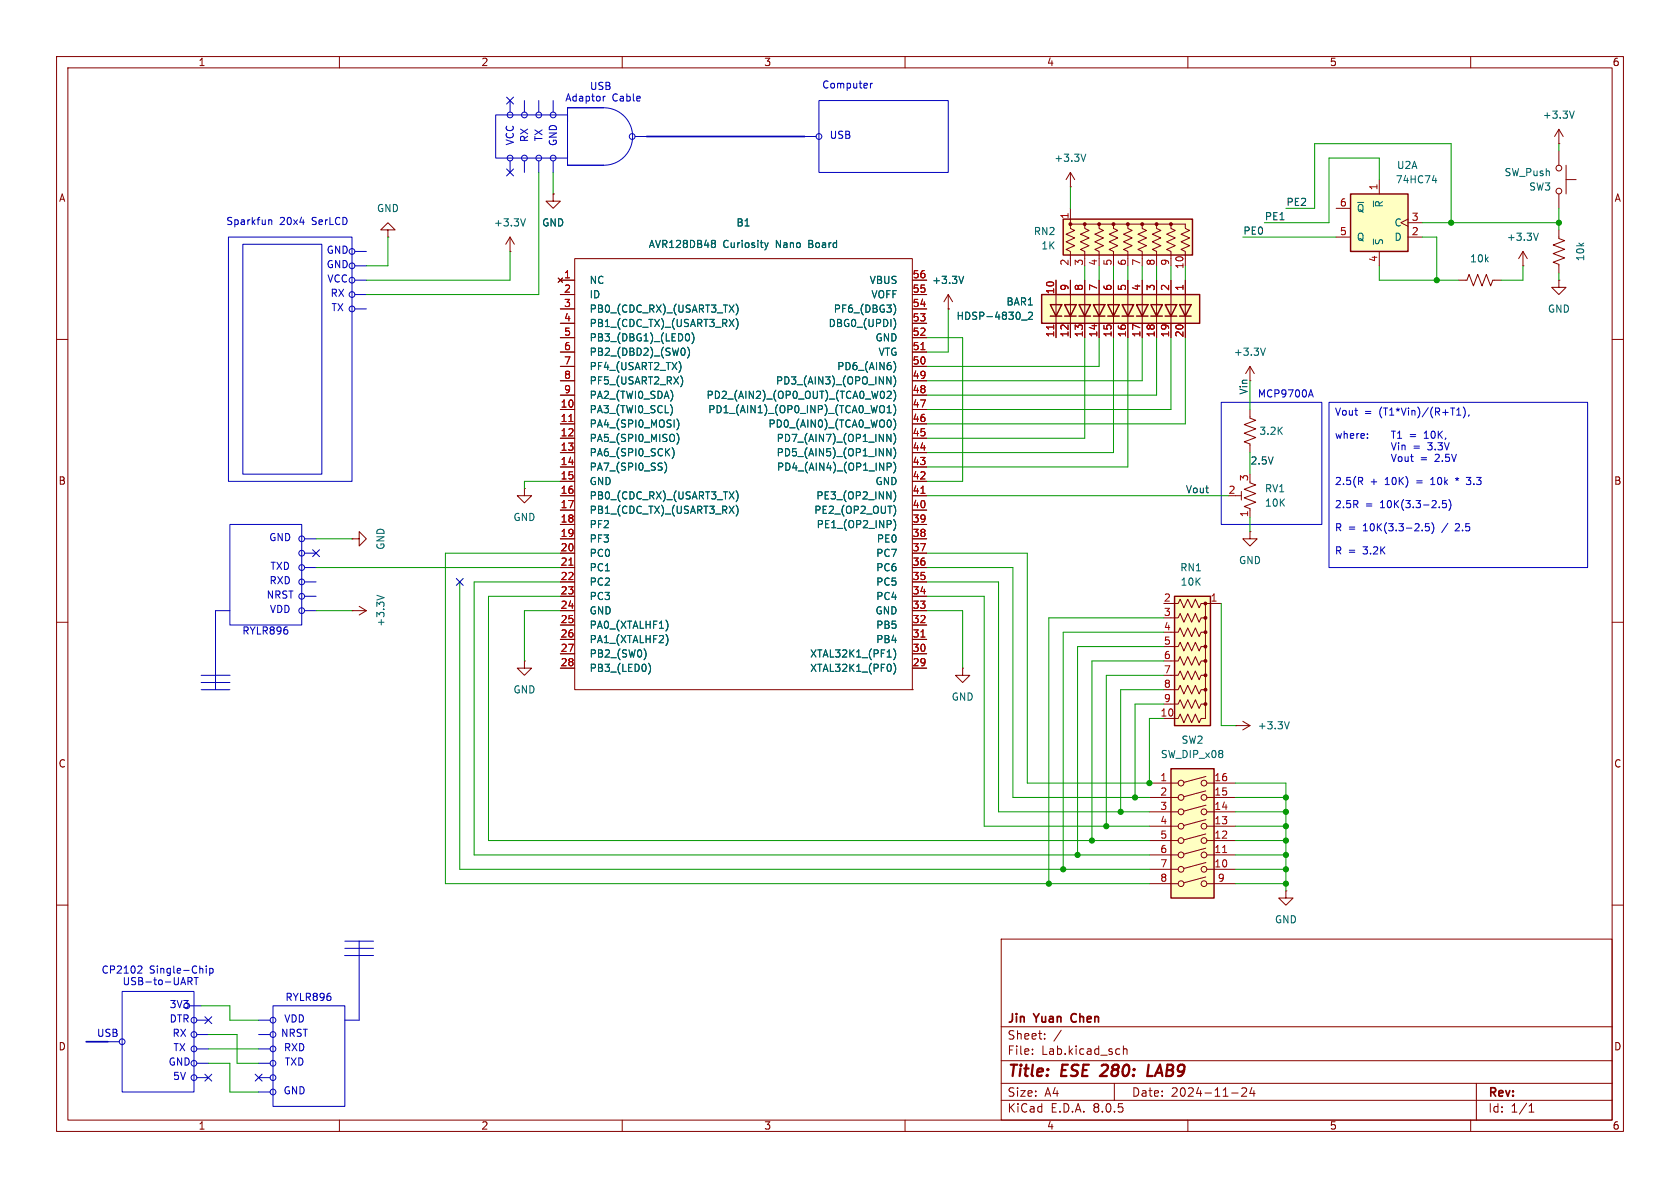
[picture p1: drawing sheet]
<svg xmlns="http://www.w3.org/2000/svg" width="297mm" height="210mm" viewBox="0 0 297 210" stroke-linecap="round" stroke-linejoin="round" font-family="sans-serif">
<g fill="none" stroke="#840000" stroke-width=".18">
<path d="M10 10h277v190h-277zM12 12h273v186h-273zM60 10v2M110 10v2M160 10v2M210 10v2M260 10v2M189.2 33h.1M189.2 30.5l-.7 1.3M189.2 30.5v2.5M189.2 30.5l.8 1.3M10 60h2"/>
<path d="M269.2 47h.1M269.2 44.5l-.7 1.2M269.2 44.5v2.5M269.2 44.5l.8 1.2M285 60h2M10 110h2M285 110h2M10 160h2M285 160h2M177 166h108v32h-108zM60 198v2M110 198v2"/>
<path d="M160 198v2M177 194.5h108M177 191.5h108M177 187.5h108M177 181.5h108M182.5 186.3v.1M182.5 185.5v.1M184.7 183.6v.1M184.7 182.8v.1M187.6 182.1l-1.3 2M197 191.5v3M198.6 184.9v1.5"/>
<path d="M198.6 185.5l.2-.1 .4 .1v.9M210 198v2M217.7 193.2h1.2M219.5 192.4l.6-.1 .2 .1 .1 .3-.9 1.1h.9M221.3 192.2l-.3 1.1h.9M221.7 192.8v1M260 198v2M261 191.5v6.5M270.3 196.6h.9M270.3 195.5l.4-.4v1.5"/>
</g>
<path d="M195.7 189.1l-1.3 1.1h1.3M203.1 188.2l-.3 2h1" fill="none" stroke="#840000" stroke-width=".4"/>
<path d="M189.5 179.4l-.2 .4 .2 .7" fill="none" stroke="#840000" stroke-width=".3"/>
<path d="M192 27.2l-.5 1.3M272 41.2l-.5 1.3" fill="none" stroke="#006464" stroke-width=".18"/>
<path d="M188 38.7h22.8v6.4h-22.8z" fill="#ffffc2"/>
<path d="M188 38.7h22.8v6.4h-22.8z" fill="none" stroke="#840000" stroke-width=".25"/>
<g fill="#840000" stroke="#840000" stroke-width=".18">
<circle cx="189.2" cy="39.6" r=".25"/>
<circle cx="191.8" cy="39.6" r=".25"/>
<circle cx="194.3" cy="39.6" r=".25"/>
<circle cx="196.8" cy="39.6" r=".25"/>
<circle cx="199.4" cy="39.6" r=".25"/>
<circle cx="201.9" cy="39.6" r=".25"/>
<circle cx="204.5" cy="39.6" r=".25"/>
<circle cx="207" cy="39.6" r=".25"/>
</g>
<g fill="none" stroke="#840000" stroke-width=".18">
<path d="M97.8 34.3v1.3h1.3l-1.3 1.2-1.3-1.2h1.3M97.8 34.3h.1M189.2 36.8v2.6M191.8 39.6v.8l.7 .3-1.5 .7 1.5 .7-1.5 .6 1.5 .7-1.5 .7 .8 .4v1.2M194.3 39.6v.8l.8 .3-1.6 .7 1.6 .7-1.6 .6 1.6 .7-1.6 .7 .8 .4v1.2M196.8 39.6v.8l.8 .3-1.5 .7 1.5 .7-1.5 .6 1.5 .7-1.5 .7 .7 .4v1.2M199.4 39.6v.8l.8 .3-1.6 .7 1.6 .7-1.6 .6 1.6 .7-1.6 .7 .8 .4v1.2M201.9 39.6v.8l.8 .3-1.5 .7 1.5 .7-1.5 .6 1.5 .7-1.5 .7 .7 .4v1.2M204.5 39.6v.8l.7 .3-1.5 .7 1.5 .7-1.5 .6 1.5 .7-1.5 .7 .8 .4v1.2M207 39.6v.8l.8 .3-1.6 .7 1.6 .7-1.6 .6 1.6 .7-1.6 .7 .8 .4v1.2M275.6 25.4h.1M275.6 22.9l-.8 1.2"/>
<path d="M275.6 22.9v2.5M275.6 26.7v2.5M275.6 34.3v2.5M275.6 22.9l.8 1.2M276.9 31.8h1.7M276.9 29.2v5.1M68.6 40.6h1.2l-1.2-1.2-1.3 1.2h1.3v1.3M68.6 41.9h.1M90.2 44.5h.1M90.2 41.9l-.8 1.3M90.2 41.9v2.6M90.2 41.9l.7 1.3"/>
<path d="M98.7 49.1l.7 .8M99.1 49.5h2.5M99.1 52.1h2.5M99.1 54.6h2.5M99.1 57.2h2.5M99.1 59.7h2.5M99.4 49.1l-.7 .8M101.6 45.7h59.7v76.2h-59.7zM161.3 49.5h2.5M161.3 52.1h2.5M161.3 54.6h2.5M161.3 57.2h2.5"/>
<path d="M161.3 59.7h2.5M189.2 45.7v-1.2l-.7-.4 1.5-.7-1.5-.7 1.5-.6-1.5-.7 1.5-.7-.8-.3v-.8h20.3v.8l.8 .3-1.5 .7 1.5 .7-1.5 .6 1.5 .7-1.5 .7 .7 .4v1.2M257.8 49.5h1.5l.4-1 .8 2 .7-2 .8 2 .8-2 .7 2 .4-1h1.5M275.6 49.5v1.3h1.3l-1.3 1.3-1.3-1.3h1.3M275.6 49.5h.1M275.6 40.6v1.6l1 .3-2 .8 2 .8-2 .7 2 .8-2 .8 1 .3v1.6M99.1 72.4h2.5M99.1 74.9h2.5M99.1 77.5h2.5M99.1 69.9h2.5M99.1 67.3h2.5M99.1 64.8h2.5"/>
<path d="M99.1 62.2h2.5M161.3 72.4h2.5M161.3 74.9h2.5M161.3 77.5h2.5M161.3 69.9h2.5M161.3 67.3h2.5M161.3 64.8h2.5M161.3 62.2h2.5M221 72.4v1.5l1 .4-2 .8 2 .7-2 .8 2 .7-2 .8 1 .4v1.5M221 64.8l-.8 1.2M221 64.8v2.5M221 64.8l.7 1.2"/>
<path d="M92.7 86.4v1.2h1.3l-1.3 1.3-1.3-1.3h1.3M92.7 86.4h.1M99.1 87.6h2.5M99.1 80h2.5M99.1 82.6h2.5M99.1 85.1h2.5M99.1 90.2h2.5M99.1 92.7h2.5M99.1 95.3h2.5M99.1 97.8h2.5M161.3 87.6h2.5M161.3 80h2.5"/>
<path d="M161.3 82.6h2.5M161.3 85.1h2.5M161.3 90.2h2.5M161.3 92.7h2.5M161.3 95.3h2.5M161.3 97.8h2.5M218.4 87.6h1.1M219.5 86.9v1.5M221 85.3l1 .4-2 .8 2 .7-2 .8 2 .8-2 .7 1 .4v1.5M221 94v1.3h1.2l-1.2 1.2-1.3-1.2h1.3M221 94h.1M99.1 100.3h2.5"/>
<path d="M99.1 102.9h2.5M99.1 105.4h2.5M99.1 108h2.5M99.1 110.5h2.5M99.1 113h2.5M99.1 115.6h2.5M99.1 118.1h2.5M161.3 100.3h2.5M161.3 102.9h2.5M161.3 105.4h2.5M161.3 108h2.5M161.3 110.5h2.5"/>
<path d="M161.3 113h2.5M161.3 115.6h2.5M161.3 118.1h2.5M161.3 121.9h.1M218.4 128.3h.1M218.4 128.3h2.6M219.7 127.5l1.3 .8M221 128.3l-1.3 .7"/>
<circle cx="275.6" cy="33.8" r=".51"/>
<circle cx="275.6" cy="29.7" r=".51"/>
</g>
<g fill="none" stroke="#006464" stroke-width=".18">
<path d="M278.3 19.6l-.4 1.3M92.9 38.7l-.4 1.2M121.5 59a.68 .68 0 0 1 .4 .6 .68 .68 0 0 1-.4 .7M122.4 58.9a1.47 1.47 0 0 1-.1 1.9M126 42.5h.2l.3 .2-.3 .3M126 43h.2M126.2 43l.2 .2 .1 .3-.1 .2-.4 .1M130.1 53.7a1.46 1.46 0 0 1 0 2M130.1 56.3a1.46 1.46 0 0 1 0 1.9M135.2 42.9l.3 .9M135.5 43.8l-.3 .4M135.8 42.9l-.3 .9"/>
<path d="M158 53.7a1.46 1.46 0 0 1 0 2M158 56.3a1.49 1.49 0 0 1 0 1.9M118.8 71.9l.1 .5-.1 .7M118.9 79.2a1.47 1.47 0 0 1-.1 1.9M119.7 74.1a1.46 1.46 0 0 1 0 1.9M119.7 76.6a1.46 1.46 0 0 1 0 1.9M120.2 64.1l.2 .6-.2 .9M120.4 66.5a1.49 1.49 0 0 1 0 1.8M120.8 61.5a.79 .79 0 0 1 0 1.3M121.5 61.4a1.46 1.46 0 0 1 0 1.9M156.8 79.3l.7 1.3v-1.3M156.8 66.6l.7 1.3v-1.3"/>
<path d="M156.8 76.8l.7 1.2v-1.2M156.8 69.3l.5-.1 .3 .3-.8 .9h.8M156.8 73h.8M156.8 72.1l.4-.4v1.3M157.4 74.4l.2 .3-.2 .7M158 63.9a1.46 1.46 0 0 1 0 1.9M158 66.4a1.46 1.46 0 0 1 0 2M158 69a1.46 1.46 0 0 1 0 1.9M158 71.5a1.46 1.46 0 0 1 0 2M158 74.1a1.46 1.46 0 0 1 0 1.9M158 76.6a1.46 1.46 0 0 1 0 1.9M158 79.1a1.46 1.46 0 0 1 0 2"/>
<path d="M223.7 61.5l-.4 1.3M117.5 81.7a1.47 1.47 0 0 1 0 1.9M130.1 86.8a1.46 1.46 0 0 1 0 1.9M130.1 89.3a1.46 1.46 0 0 1 0 1.9M156.8 81.9h.5l.3 .2-.2 .4h-.6M158 81.7a1.46 1.46 0 0 1 0 1.9M158 86.8a1.46 1.46 0 0 1 0 1.9M158 89.4a1.49 1.49 0 0 1 0 1.8M158 91.9a1.47 1.47 0 0 1 0 1.9M113.9 114.8a1.49 1.49 0 0 1 0 1.8M114.6 117.2a1.46 1.46 0 0 1 0 2M117.9 109.9l.2 .6-.2 .8"/>
<path d="M117.9 112.4l.2 .6-.2 .9M158 117.2a1.46 1.46 0 0 1 0 2M158 114.7a1.46 1.46 0 0 1 0 1.9M227.9 127.6l-.4 1.2"/>
</g>
<path d="M100.6 74.5h.7M162.8 61.8h.7M100.6 99.9h.7M162.8 87.2h.7M162.8 112.6h.7" fill="none" stroke="#a90000" stroke-width=".18"/>
<path d="M207.6 105.4h6.4v22.9h-6.4z" fill="#ffffc2"/>
<path d="M207.6 105.4h6.4v22.9h-6.4z" fill="none" stroke="#840000" stroke-width=".25"/>
<g fill="#840000" stroke="#840000" stroke-width=".18">
<circle cx="213.1" cy="106.7" r=".25"/>
<circle cx="213.1" cy="109.2" r=".25"/>
<circle cx="213.1" cy="111.8" r=".25"/>
<circle cx="213.1" cy="114.3" r=".25"/>
<circle cx="213.1" cy="116.8" r=".25"/>
<circle cx="213.1" cy="119.4" r=".25"/>
<circle cx="213.1" cy="121.9" r=".25"/>
<circle cx="213.1" cy="124.5" r=".25"/>
</g>
<g fill="none" stroke="#840000" stroke-width=".18">
<path d="M167.6 54.6h.1M167.6 52.1l-.7 1.2M167.6 52.1v2.5M167.6 52.1l.8 1.2M207 106.7h1.3l.3-.8 .7 1.5 .7-1.5 .7 1.5 .6-1.5 .7 1.5 .3-.7h.8v20.3h-.8l-.3 .8-.7-1.6-.6 1.6-.7-1.6-.7 1.6-.7-1.6-.3 .8h-1.3M207 109.2h1.3l.3-.7 .7 1.5 .7-1.5 .7 1.5 .6-1.5 .7 1.5 .3-.8h.8M207 111.8h1.3l.3-.8 .7 1.5 .7-1.5 .7 1.5 .6-1.5 .7 1.5 .3-.7h.8M207 114.3h1.3l.3-.8 .7 1.6 .7-1.6 .7 1.6 .6-1.6 .7 1.6 .3-.8h.8M207 116.8h1.3l.3-.7 .7 1.5 .7-1.5 .7 1.5 .6-1.5 .7 1.5 .3-.8h.8M207 119.4h1.3l.3-.8 .7 1.5 .7-1.5 .7 1.5 .6-1.5 .7 1.5 .3-.7h.8M213.4 106.7h2.5M207 121.9h1.3l.3-.7 .7 1.5 .7-1.5 .7 1.5 .6-1.5 .7 1.5 .3-.8h.8"/>
<path d="M207 124.5h1.3l.3-.8 .7 1.5 .7-1.5 .7 1.5 .6-1.5 .7 1.5 .3-.7h.8"/>
</g>
<path d="M170.4 48.8l-.5 1.3" fill="none" stroke="#006464" stroke-width=".18"/>
<path d="M207 135.9h7.6v22.9h-7.6z" fill="#ffffc2"/>
<g fill="none" stroke="#840000" stroke-width=".18">
<path d="M62.2 95.3h1.3v-1.3l1.3 1.3-1.3 1.2v-1.2M62.2 95.3h.1M203.2 138.4h5.1M213.2 139.8l-3.9 1M213.2 137.3l-3.9 1M213.4 138.4h5M203.2 153.7h5.1M203.2 151.1h5.1M203.2 148.6h5.1M203.2 146.1h5.1M203.2 143.5h5.1M203.2 141h5.1"/>
<path d="M203.2 156.2h5.1M213.2 155l-3.9 1.1M213.2 152.5l-3.9 1M213.2 149.9l-3.9 1.1M213.2 147.4l-3.9 1.1M213.2 144.9l-3.9 1M213.2 142.3l-3.9 1.1M213.4 153.7h5M213.4 151.1h5M213.4 148.6h5M213.4 146.1h5M213.4 143.5h5"/>
<path d="M213.4 141h5M213.4 156.2h5"/>
<circle cx="208.8" cy="138.4" r=".51"/>
<circle cx="212.9" cy="138.4" r=".51"/>
<circle cx="208.8" cy="156.2" r=".51"/>
<circle cx="208.8" cy="153.7" r=".51"/>
<circle cx="208.8" cy="148.6" r=".51"/>
<circle cx="208.8" cy="143.5" r=".51"/>
<circle cx="208.8" cy="141" r=".51"/>
<circle cx="208.8" cy="151.1" r=".51"/>
<circle cx="208.8" cy="146.1" r=".51"/>
<circle cx="212.9" cy="153.7" r=".51"/>
<circle cx="212.9" cy="143.5" r=".51"/>
<circle cx="212.9" cy="156.2" r=".51"/>
<circle cx="212.9" cy="148.6" r=".51"/>
<circle cx="212.9" cy="146.1" r=".51"/>
<circle cx="212.9" cy="141" r=".51"/>
<circle cx="212.9" cy="151.1" r=".51"/>
</g>
<path d="M207 135.9h7.6v22.9h-7.6z" fill="none" stroke="#840000" stroke-width=".25"/>
<path d="M216.1 150.7h.8" fill="none" stroke="#a90000" stroke-width=".18"/>
<path d="M184.1 52.1h28v5.1h-28z" fill="#ffffc2"/>
<g fill="none" stroke="#840000" stroke-width=".25">
<path d="M184.1 52.1h28v5.1h-28zM185.7 53.8h2l-1 2.1zM185.7 55.9h2M188.2 53.8h2l-1 2.1zM188.2 55.9h2M190.8 53.8h2l-1 2.1zM190.8 55.9h2M193.3 53.8h2l-1 2.1zM193.3 55.9h2M195.8 53.8h2.1l-1.1 2.1zM195.8 55.9h2.1M198.4 53.8h2l-1 2.1z"/>
<path d="M198.4 55.9h2M200.9 53.8h2l-1 2.1zM200.9 55.9h2M203.5 53.8h2l-1 2.1zM203.5 55.9h2M206 53.8h2l-1 2.1zM206 55.9h2M208.5 53.8h2.1l-1.1 2.1zM208.5 55.9h2.1"/>
</g>
<path d="M186.7 49.5v10.2M189.2 49.5v10.2M191.8 49.5v10.2M194.3 49.5v10.2M196.8 49.5v10.2M199.4 49.5v10.2M201.9 49.5v10.2M204.5 49.5v10.2M207 49.5v10.2M209.5 49.5v10.2" fill="none" stroke="#840000" stroke-width=".18"/>
<path d="M186.3 57.5v.7" fill="none" stroke="#a90000" stroke-width=".18"/>
<path d="M180.6 56.6h1M181.8 55.3l.5-.1 .2 .4-.8 .9h.8" fill="none" stroke="#006464" stroke-width=".18"/>
<path d="M238.8 34.3h10.1v10.2h-10.1z" fill="#ffffc2"/>
<path d="M238.8 34.3h10.1v10.2h-10.1z" fill="none" stroke="#840000" stroke-width=".25"/>
<g fill="none" stroke="#840000" stroke-width=".18">
<path d="M97.8 34.3h.1M236.2 36.8h2.6M243.8 31.8v2.5M248.9 38.7l-1.3 .7 1.3 .6M248.9 39.4h2.6M98.7 49.1l.7 .8M99.1 49.5h2.5M99.1 52.1h2.5M99.1 54.6h2.5M99.1 57.2h2.5M99.1 59.7h2.5M99.4 49.1l-.7 .8"/>
<path d="M161.3 49.5h2.5M161.3 52.1h2.5M161.3 54.6h2.5M161.3 57.2h2.5M161.3 59.7h2.5M167.6 54.6h.1M186.7 49.5v2.6M186.7 57.2v2.5M189.2 49.5v2.6M189.2 57.2v2.5M191.8 49.5v2.6M191.8 57.2v2.5"/>
<path d="M194.3 49.5v2.6M194.3 57.2v2.5M196.8 49.5v2.6M196.8 57.2v2.5M199.4 49.5v2.6M199.4 57.2v2.5M201.9 49.5v2.6M201.9 57.2v2.5M204.5 49.5v2.6M204.5 57.2v2.5M207 49.5v2.6M207 57.2v2.5"/>
<path d="M209.5 49.5v2.6M209.5 57.2v2.5M236.2 41.9h2.6M243.8 44.5v2.5M248.9 41.9h2.6M99.1 72.4h2.5M99.1 74.9h2.5M99.1 77.5h2.5M99.1 69.9h2.5M99.1 67.3h2.5M99.1 64.8h2.5M99.1 62.2h2.5"/>
<path d="M161.3 72.4h2.5M161.3 74.9h2.5M161.3 77.5h2.5M161.3 69.9h2.5M161.3 67.3h2.5M161.3 64.8h2.5M161.3 62.2h2.5M99.1 80h2.5M99.1 82.6h2.5M99.1 85.1h2.5M99.1 87.6h2.5M99.1 90.2h2.5"/>
<path d="M99.1 92.7h2.5M99.1 95.3h2.5M99.1 97.8h2.5M161.3 80h2.5M161.3 82.6h2.5M161.3 85.1h2.5M161.3 87.6h2.5M161.3 90.2h2.5M161.3 92.7h2.5M161.3 95.3h2.5M161.3 97.8h2.5M62.2 108h.1"/>
<path d="M62.2 108h2.6M63.5 107.2l1.3 .8M64.8 108l-1.3 .7M92.7 116.8v1.3h1.3l-1.3 1.3-1.3-1.3h1.3M92.7 116.8h.1M99.1 108h2.5M99.1 100.3h2.5M99.1 102.9h2.5M99.1 105.4h2.5M99.1 110.5h2.5M99.1 113h2.5M99.1 115.6h2.5"/>
<path d="M99.1 118.1h2.5M161.3 108h2.5M161.3 100.3h2.5M161.3 102.9h2.5M161.3 105.4h2.5M161.3 110.5h2.5M161.3 113h2.5M161.3 115.6h2.5M161.3 118.1h2.5M170.2 118.1v1.3h1.2l-1.2 1.3-1.3-1.3h1.3M170.2 118.1h.1M227.3 157.5v1.3h1.3l-1.3 1.2-1.2-1.2h1.2"/>
<path d="M227.3 157.5h.1"/>
</g>
<g fill="none" stroke="#006464" stroke-width=".18">
<path d="M242.8 35.5v1M253.2 31.9h.8M253.8 31.5v.8M121.5 59a.68 .68 0 0 1 .4 .6 .68 .68 0 0 1-.4 .7M122.4 58.9a1.47 1.47 0 0 1-.1 1.9M126 42.5h.2l.3 .2-.3 .3M126 43h.2M126.2 43l.2 .2 .1 .3-.1 .2-.4 .1M130.1 53.7a1.46 1.46 0 0 1 0 2M130.1 56.3a1.46 1.46 0 0 1 0 1.9M135.2 42.9l.3 .9M135.5 43.8l-.3 .4"/>
<path d="M135.8 42.9l-.3 .9M158 53.7a1.46 1.46 0 0 1 0 2M158 56.3a1.49 1.49 0 0 1 0 1.9M170.4 48.8l-.5 1.3M180.6 56.6h1M181.8 55.3l.5-.1 .2 .4-.8 .9h.8M118.8 71.9l.1 .5-.1 .7M118.9 79.2a1.47 1.47 0 0 1-.1 1.9M119.7 74.1a1.46 1.46 0 0 1 0 1.9M119.7 76.6a1.46 1.46 0 0 1 0 1.9M120.2 64.1l.2 .6-.2 .9M120.4 66.5a1.49 1.49 0 0 1 0 1.8"/>
<path d="M120.8 61.5a.79 .79 0 0 1 0 1.3M121.5 61.4a1.46 1.46 0 0 1 0 1.9M156.8 79.3l.7 1.3v-1.3M156.8 66.6l.7 1.3v-1.3M156.8 76.8l.7 1.2v-1.2M156.8 69.3l.5-.1 .3 .3-.8 .9h.8M156.8 73h.8M156.8 72.1l.4-.4v1.3M157.4 74.4l.2 .3-.2 .7M158 63.9a1.46 1.46 0 0 1 0 1.9M158 66.4a1.46 1.46 0 0 1 0 2M158 69a1.46 1.46 0 0 1 0 1.9"/>
<path d="M158 71.5a1.46 1.46 0 0 1 0 2M158 74.1a1.46 1.46 0 0 1 0 1.9M158 76.6a1.46 1.46 0 0 1 0 1.9M158 79.1a1.46 1.46 0 0 1 0 2M117.5 81.7a1.47 1.47 0 0 1 0 1.9M130.1 86.8a1.46 1.46 0 0 1 0 1.9M130.1 89.3a1.46 1.46 0 0 1 0 1.9M156.8 81.9h.5l.3 .2-.2 .4h-.6M158 81.7a1.46 1.46 0 0 1 0 1.9M158 86.8a1.46 1.46 0 0 1 0 1.9M158 89.4a1.49 1.49 0 0 1 0 1.8M158 91.9a1.47 1.47 0 0 1 0 1.9"/>
<path d="M66.6 105.2l1.3 .5M113.9 114.8a1.49 1.49 0 0 1 0 1.8M114.6 117.2a1.46 1.46 0 0 1 0 2M117.9 109.9l.2 .6-.2 .8M117.9 112.4l.2 .6-.2 .9M158 117.2a1.46 1.46 0 0 1 0 2M158 114.7a1.46 1.46 0 0 1 0 1.9"/>
</g>
<g fill="none" stroke="#0000c2" stroke-width=".18">
<path d="M90.2 17.8v2M92.7 17.8v2M95.2 17.8v2M97.8 17.8v2M106.6 17v.9M107 17l-.4 .3M144.8 17.8h22.8v12.7h-22.8zM153.9 14.7v.9M154.2 14.7l-.3 .3M47.5 38.9v.8M47.5 39l.2-.1h.3v.8M87.6 20.3h12.7v7.6h-12.7z"/>
<path d="M90.2 28.4v2.1M92.7 28.4v2.1M95.2 28.4v2.1M97.8 28.4v2.1M100.3 21.6v-2.5h6.4a5.1 5.1 0 0 1 5.1 5 5.1 5.1 0 0 1-5.1 5.1h-6.4v-2.5M112.3 24.1h2M142.2 24.1h2.1M40.4 41.9h21.8v43.2h-21.8zM42.9 43.2h14v40.6h-14zM62.7 47h2.1M62.7 44.5h2.1M62.7 52.1h2.1"/>
<path d="M62.7 54.6h2.1M62.7 49.5h2.1M215.9 71.1h17.8v21.6h-17.8zM231.4 69.8h.6M231.7 68.9l.5 1.3M234.9 71.1h45.8v29.2h-45.8zM246 76.2h.7M246 78.3l.4 1.2 .4-1.2M246.3 76.2v1.3M247.1 77.5h.7M247.1 76.6l.3-.4v1.3M247.3 78.3v.1"/>
<path d="M247.3 78.7v.8M247.9 78.7v.8M247.9 78.8l.1-.1h.3l.1 .8M257.5 73.4h.8M257.5 72.5l.4-.4v1.3M258.7 71.9a1.46 1.46 0 0 1 0 2M259.7 73.3l-.1 .3M40.6 92.7h12.7v17.8h-12.7zM53.8 97.8h2.1M53.8 95.3h2.1M240.5 85.1l.4 .6M240.7 84.4l.2 .2-.1 .3-.1 .2"/>
<path d="M246 80.3l.4 1.3 .4-1.3M247.3 80.8l.3-.1 .3 .3v.3l-.3 .3-.3-.1-.1-.2zM248.4 80.7l.1 .8 .3 .1 .1-.1M248.9 80.7v.9M249.4 80.7h.5M249.5 80.3v1.1l.4 .2M251.4 93.7v.1M252.6 92.6h-.6v.6l.1-.1h.5l.1 .2-.1 .4-.1 .1-.5-.1M252.9 85.7h.8M253.1 84.7l-.2 .1M253.1 92.4a1.46 1.46 0 0 1 0 1.9M254.4 89.6v.2"/>
<path d="M255.7 88.5h-.6l-.1 .6 .2-.1h.4l.1 .2v.4l-.2 .2-.5-.2M256.1 88.3a1.46 1.46 0 0 1 0 1.9M257.3 84.6l.3 .1-.2 .2M259.2 85.5l.6 .2M259.2 84.4h.8l-.4 .5h.2M40.6 108h-2.5v13.9M40.7 119.4h-5.1M53.8 102.9h2.1M53.8 100.3h2.1M53.8 108h2.1M53.8 105.4h2.1M35.6 120.7h5"/>
<path d="M35.6 121.9h5M21.6 175.3h12.7v17.7h-12.7zM24.6 170.8h.4l.1 .3-.8 .9h.8M33.5 177.8h2.1M33.5 173.5l.5 .6M34 173.2l-.3 .3h-.5M34.7 172.8v1.3M36.5 170.8v.1M36.5 171.2v.8M37.1 171.2h.3l.3 .2-.1 .6h-.5M37.1 171.2v1.3M48.3 177.8h12.7v17.8h-12.7z"/>
<path d="M61 167.6h5M61 166.4h5M63.5 166.4v13.9h-2.5M66 168.9h-5.1M19 184.2h2.1M34.8 180.3h2M34.8 182.9h2M34.8 190.5h2M34.8 188h2M34.8 185.4h2M45.7 180.3h2.1M45.7 182.9h2.1"/>
<path d="M45.7 190.5h2.1M45.7 188h2.1M45.7 185.4h2.1M45.7 193h2.1"/>
<circle cx="90.2" cy="27.9" r=".51"/>
<circle cx="90.2" cy="20.3" r=".51"/>
<circle cx="92.7" cy="20.3" r=".51"/>
<circle cx="92.7" cy="27.9" r=".51"/>
<circle cx="95.3" cy="20.3" r=".51"/>
<circle cx="95.3" cy="27.9" r=".51"/>
<circle cx="97.8" cy="27.9" r=".51"/>
<circle cx="97.8" cy="20.3" r=".51"/>
<circle cx="111.8" cy="24.1" r=".51"/>
<circle cx="144.8" cy="24.1" r=".51"/>
<circle cx="62.2" cy="49.5" r=".51"/>
<circle cx="62.2" cy="44.5" r=".51"/>
<circle cx="62.2" cy="54.6" r=".51"/>
<circle cx="62.2" cy="47" r=".51"/>
<circle cx="62.2" cy="52.1" r=".51"/>
<circle cx="53.3" cy="95.3" r=".51"/>
<circle cx="53.3" cy="97.8" r=".51"/>
<circle cx="53.3" cy="102.9" r=".51"/>
<circle cx="53.3" cy="100.3" r=".51"/>
<circle cx="53.3" cy="105.4" r=".51"/>
<circle cx="53.3" cy="108" r=".51"/>
<circle cx="21.6" cy="184.2" r=".51"/>
<circle cx="34.3" cy="190.5" r=".51"/>
<circle cx="34.3" cy="185.4" r=".51"/>
<circle cx="34.3" cy="188" r=".51"/>
<circle cx="34.3" cy="182.9" r=".51"/>
<circle cx="34.3" cy="180.3" r=".51"/>
<circle cx="48.3" cy="193" r=".51"/>
<circle cx="48.3" cy="190.5" r=".51"/>
<circle cx="48.3" cy="185.4" r=".51"/>
<circle cx="48.3" cy="188" r=".51"/>
<circle cx="48.3" cy="182.9" r=".51"/>
<circle cx="48.3" cy="180.3" r=".51"/>
</g>
<path d="M114.3 24.1h27.9M15.2 184.2h3.8" fill="none" stroke="#000084" stroke-width=".3"/>
<g fill="none" stroke="#009600" stroke-width=".18">
<path d="M95.2 30.5v21.6h-30.4M97.8 30.5v3.8M189.2 33v3.8M227.3 36.8h5.1v-11.4h24.1v14M243.8 31.8v-3.9h-8.9v11.5h-11.4M251.5 39.4h24.1M275.6 25.4v1.3M275.6 36.8v3.8M68.6 41.9v5.1h-3.8M90.2 44.5v5h-25.4M163.8 59.7h6.4v25.4h-6.4M167.6 54.6v7.6h-3.8"/>
<path d="M191.8 47v2.5M191.8 59.7v17.8h-28M194.3 47v2.5M194.3 59.7v5.1h-30.5M196.8 47v2.5M196.8 59.7v20.3h-33M199.4 59.7v22.9h-35.6M199.4 47v2.5M201.9 59.7v7.6h-38.1M201.9 47v2.5M204.5 59.7v10.2h-40.7M204.5 47v2.5"/>
<path d="M207 59.7v12.7h-43.2M207 47v2.5M209.5 59.7v15.2h-45.7M209.5 47v2.5M219.7 41.9h16.5M243.8 47v2.5h14M251.5 41.9h2.5v7.6M269.2 47v2.5h-3.8M275.6 48.3v1.2M221 67.3v5.1M55.9 95.3h6.3M99.1 97.8h-20.4v58.4h124.5"/>
<path d="M99.1 85.1h-6.4v1.3M163.8 97.8h17.8v40.6h21.6v-11.4h2.5M163.8 87.6h53.4M221 80v3.8M221 91.4v2.6M55.9 100.3h43.2M55.9 108h6.3M81.3 102.9v50.8h121.9M99.1 108h-6.4v8.8M99.1 105.4h-12.7v43.2h116.8M99.1 102.9h-15.3v48.2h119.4M163.8 100.3h15.3v40.7h24.1"/>
<path d="M163.8 102.9h12.7v40.6h26.7M163.8 108h6.4v10.1M163.8 105.4h10.2v40.7h29.2M205.7 114.3h-15.2v36.8M205.7 111.8h-17.7v41.9M205.7 119.4h-10.1v26.7M205.7 116.8h-12.7v31.8M205.7 109.2h-20.3v47M215.9 106.7v21.6h2.5M205.7 121.9h-7.6v21.6M205.7 124.5h-5v16.5M218.4 138.4h8.9v19.1"/>
<path d="M218.4 143.5h8.9M218.4 153.7h8.9M218.4 156.2h8.9M218.4 151.1h8.9M218.4 148.6h8.9M218.4 141h8.9M218.4 146.1h8.9M35.6 177.8h5v2.5h5.1M36.8 182.9h5.1v5.1h3.8M36.8 185.4h8.9M36.8 188h3.8v5h5.1"/>
</g>
<g fill="none" stroke="#000084" stroke-width=".18">
<path d="M89.6 17.2l1.2 1.2M90.8 17.2l-1.2 1.2M89.6 29.9l1.2 1.2M90.8 29.9l-1.2 1.2M55.3 97.2l1.2 1.2M56.5 97.2l-1.2 1.2M80.7 102.3l1.2 1.2M81.9 102.3l-1.2 1.2M36.2 179.7l1.2 1.2M37.4 179.7l-1.2 1.2M36.2 189.9l1.2 1.2M37.4 189.9l-1.2 1.2"/>
<path d="M45.1 189.9l1.2 1.2M46.3 189.9l-1.2 1.2"/>
</g>
<path d="M186.3 57.5v.7M100.6 74.5h.7M162.8 61.8h.7M100.6 99.9h.7M162.8 87.2h.7M162.8 112.6h.7" fill="none" stroke="#a90000" stroke-width=".18"/>
<g fill="#009600" stroke="#009600" stroke-width=".18">
<circle cx="256.5" cy="39.4" r=".46"/>
<circle cx="275.6" cy="39.4" r=".46"/>
<circle cx="200.7" cy="141" r=".46"/>
<circle cx="227.3" cy="153.7" r=".46"/>
<circle cx="227.3" cy="156.2" r=".46"/>
<circle cx="227.3" cy="148.6" r=".46"/>
<circle cx="227.3" cy="146.1" r=".46"/>
<circle cx="198.1" cy="143.5" r=".46"/>
<circle cx="203.2" cy="138.4" r=".46"/>
<circle cx="227.3" cy="151.1" r=".46"/>
<circle cx="227.3" cy="141" r=".46"/>
<circle cx="227.3" cy="143.5" r=".46"/>
<circle cx="254" cy="49.5" r=".46"/>
<circle cx="193" cy="148.6" r=".46"/>
<circle cx="188" cy="153.7" r=".46"/>
<circle cx="190.5" cy="151.1" r=".46"/>
<circle cx="185.4" cy="156.2" r=".46"/>
<circle cx="195.6" cy="146.1" r=".46"/>
</g>
<g font-size="2.8" fill="#840000">
<text x="178" y="190.9">Title:</text>
<text x="187.7" y="190.9">ESE</text>
<text x="195.5" y="190.9">280:</text>
<text x="204.5" y="190.9">LAB9</text>
</g>
<g font-size="2.1" fill="#840000">
<text x="178" y="184">Sheet:</text>
<text x="178" y="181.2">Jin</text>
<text x="183" y="181.2">Yuan</text>
<text x="190.1" y="181.2">Chen</text>
<text x="178" y="186.7">File:</text>
<text x="184.1" y="186.7">Lab.kicad_sch</text>
<text x="178" y="196.9">KiCad</text>
<text x="178" y="194.1">Size:</text>
<text x="184.7" y="194.1">A4</text>
<text x="185.7" y="196.9">E.D.A.</text>
<text x="193.3" y="196.9">8.0.5</text>
<text x="200" y="194.1">Date:</text>
<text x="207" y="194.1">2024-11-24</text>
<text x="263" y="194.3">Rev:</text>
<text x="263" y="196.9">Id:</text>
<text x="267.1" y="196.9">1/1</text>
</g>
<g font-size="1.8" fill="#840000">
<text x="35" y="11.9">1</text>
<text x="85" y="11.9">2</text>
<text x="135" y="11.9">3</text>
<text x="185" y="11.9">4</text>
<text x="235" y="11.9">5</text>
<text x="285" y="11.9">6</text>
<text x="10.3" y="35.9">A</text>
<text x="285.3" y="35.9">A</text>
<text x="10.3" y="85.9">B</text>
<text x="285.3" y="85.9">B</text>
<text x="10.3" y="135.9">C</text>
<text x="285.3" y="135.9">C</text>
<text x="10.3" y="185.9">D</text>
<text x="285.3" y="185.9">D</text>
<text x="35" y="199.9">1</text>
<text x="85" y="199.9">2</text>
<text x="135" y="199.9">3</text>
<text x="185" y="199.9">4</text>
<text x="235" y="199.9">5</text>
<text x="285" y="199.9">6</text>
</g>
<g font-size="1.8" fill="#0000c2">
<text x="104.2" y="16.1">USB</text>
<text x="145.3" y="15.9">Computer</text>
<text x="99.8" y="18.1">Adaptor</text>
<text x="108.2" y="18.1">Cable</text>
<text x="91" y="25.8" transform="rotate(-90 91 25.8)">VCC</text>
<text x="93.6" y="25.2" transform="rotate(-90 93.6 25.2)">RX</text>
<text x="96.1" y="25.1" transform="rotate(-90 96.1 25.1)">TX</text>
<text x="98.7" y="25.9" transform="rotate(-90 98.7 25.9)">GND</text>
<text x="146.6" y="24.7">USB</text>
<text x="39.9" y="40">Sparkfun</text>
<text x="49.4" y="40">20x4</text>
<text x="55.2" y="40">SerLCD</text>
<text x="57.7" y="45.1">GND</text>
<text x="57.7" y="47.6">GND</text>
<text x="57.8" y="50.1">VCC</text>
<text x="58.3" y="52.7">RX</text>
<text x="58.5" y="55.2">TX</text>
<text x="222.3" y="70.5">MCP9700A</text>
<text x="235.9" y="73.8">Vout</text>
<text x="235.9" y="77.9">where: T1</text>
<text x="241.2" y="73.8">=</text>
<text x="243.9" y="73.8">(T1*Vin)/(R+T1),</text>
<text x="249.1" y="77.9">=</text>
<text x="251.9" y="77.9">10K,</text>
<text x="249.8" y="79.9">=</text>
<text x="251" y="82">=</text>
<text x="252.5" y="79.9">3.3V</text>
<text x="253.8" y="82">2.5V</text>
<text x="235.9" y="86.1">2.5(R</text>
<text x="242.2" y="86.1">+</text>
<text x="245" y="86.1">10K)</text>
<text x="250.7" y="86.1">=</text>
<text x="253.4" y="86.1">10k</text>
<text x="258" y="86.1">*</text>
<text x="260.2" y="86.1">3.3</text>
<text x="47.5" y="95.9">GND</text>
<text x="235.9" y="90.2">2.5R</text>
<text x="235.9" y="94.2">R =</text>
<text x="241.1" y="94.2">10K(3.3-2.5)</text>
<text x="241.4" y="90.2">=</text>
<text x="244.1" y="90.2">10K(3.3-2.5)</text>
<text x="255.3" y="94.2">/</text>
<text x="257.8" y="94.2">2.5</text>
<text x="47.7" y="100.9">TXD</text>
<text x="235.9" y="98.3">R =</text>
<text x="241.1" y="98.3">3.2K</text>
<text x="47" y="106">NRST</text>
<text x="47.6" y="103.5">RXD</text>
<text x="42.7" y="112.4">RYLR896</text>
<text x="47.6" y="108.6">VDD</text>
<text x="17.9" y="172.3">CP2102</text>
<text x="26.4" y="172.3">Single-Chip</text>
<text x="21.8" y="174.4">USB-to-UART</text>
<text x="29.9" y="178.4">3V3</text>
<text x="50.4" y="177.1">RYLR896</text>
<text x="17" y="183.5">USB</text>
<text x="29.9" y="181">DTR</text>
<text x="30.4" y="183.5">RX</text>
<text x="49.6" y="183.5">NRST</text>
<text x="50.2" y="181">VDD</text>
<text x="29.7" y="188.6">GND</text>
<text x="30.5" y="191.1">5V</text>
<text x="30.6" y="186">TX</text>
<text x="50.1" y="186">RXD</text>
<text x="50.2" y="188.6">TXD</text>
<text x="50" y="193.7">GND</text>
</g>
<g font-size="1.8" fill="#006464">
<text x="272.6" y="21.2">+3.3V</text>
<text x="186.3" y="28.8">+3.3V</text>
<text x="246.6" y="32.6">74HC74</text>
<text x="246.9" y="30.1">U2A</text>
<text x="265.9" y="31.3">SW_Push</text>
<text x="270.2" y="33.9">SW3</text>
<text x="66.5" y="37.7">GND</text>
<text x="87.2" y="40.2">+3.3V</text>
<text x="95.8" y="40.2">GND</text>
<text x="130.1" y="40.2">B1</text>
<text x="182.7" y="41.8">RN2</text>
<text x="239.8" y="37.7">~{Q}</text>
<text x="244.7" y="36.8" transform="rotate(-90 244.7 36.8)">~{R}</text>
<text x="246.4" y="40.2">C</text>
<text x="114.6" y="44">AVR128DB48</text>
<text x="127.8" y="44">Curiosity</text>
<text x="137.3" y="44">Nano</text>
<text x="143.2" y="44">Board</text>
<text x="184" y="44.3">1K</text>
<text x="239.8" y="42.8">Q</text>
<text x="244.7" y="43.4" transform="rotate(-90 244.7 43.4)">~{S}</text>
<text x="246.4" y="42.8">D</text>
<text x="259.8" y="46.6">10k</text>
<text x="266.3" y="42.8">+3.3V</text>
<text x="280.3" y="46.3" transform="rotate(-90 280.3 46.3)">10k</text>
<text x="104.1" y="50.4">NC</text>
<text x="104.1" y="52.9">ID</text>
<text x="153.6" y="50.4">VBUS</text>
<text x="154" y="52.9">VOFF</text>
<text x="164.7" y="50.4">+3.3V</text>
<text x="104.1" y="55.5">PB0_(CDC_RX)_(USART3_TX)</text>
<text x="104.1" y="58">PB1_(CDC_TX)_(USART3_RX)</text>
<text x="146.4" y="58">DBG0_(UPDI)</text>
<text x="147.3" y="55.5">PF6_(DBG3)</text>
<text x="169" y="56.7">HDSP-4830_2</text>
<text x="177.8" y="54.2">BAR1</text>
<text x="273.6" y="55.5">GND</text>
<text x="104.1" y="60.6">PB3_(DBG1)_(LED0)</text>
<text x="104.1" y="63.1">PB2_(DBD2)_(SW0)</text>
<text x="104.1" y="65.6">PF4_(USART2_TX)</text>
<text x="147.9" y="65.6">PD6_(AIN6)</text>
<text x="154.7" y="60.6">GND</text>
<text x="155.2" y="63.1">VTG</text>
<text x="218" y="63.1">+3.3V</text>
<text x="104.1" y="68.2">PF5_(USART2_RX)</text>
<text x="104.1" y="70.7">PA2_(TWI0_SDA)</text>
<text x="124.8" y="70.7">PD2_(AIN2)_(OP0_OUT)_(TCA0_W02)</text>
<text x="137.1" y="68.2">PD3_(AIN3)_(OPO_INN)</text>
<text x="104.1" y="73.3">PA3_(TWI0_SCL)</text>
<text x="104.1" y="75.8">PA4_(SPI0_MOSI)</text>
<text x="125.1" y="73.3">PD1_(AIN1)_(OP0_INP)_(TCA0_WO1)</text>
<text x="135.7" y="75.8">PD0_(AIN0)_(TCA0_WO0)</text>
<text x="222.5" y="77.1">3.2K</text>
<text x="104.1" y="78.3">PA5_(SPI0_MISO)</text>
<text x="104.1" y="80.9">PA6_(SPI0_SCK)</text>
<text x="104.1" y="83.4">PA7_(SPI0_SS)</text>
<text x="137.2" y="80.9">PD5_(AIN5)_(OP1_INN)</text>
<text x="137.2" y="78.3">PD7_(AIN7)_(OP1_INN)</text>
<text x="137.3" y="83.4">PD4_(AIN4)_(OP1_INP)</text>
<text x="104.1" y="86">GND</text>
<text x="104.1" y="88.5">PB0_(CDC_RX)_(USART3_TX)</text>
<text x="144.2" y="88.5">PE3_(OP2_INN)</text>
<text x="154.7" y="86">GND</text>
<text x="223.5" y="87.2">RV1</text>
<text x="223.5" y="89.8">10K</text>
<text x="90.7" y="92.3">GND</text>
<text x="104.1" y="91">PB1_(CDC_TX)_(USART3_RX)</text>
<text x="104.1" y="93.6">PF2</text>
<text x="143.9" y="91">PE2_(OP2_OUT)</text>
<text x="144.3" y="93.6">PE1_(OP2_INP)</text>
<text x="68.2" y="97.3" transform="rotate(-90 68.2 97.3)">GND</text>
<text x="104.1" y="96.1">PF3</text>
<text x="104.1" y="98.7">PC0</text>
<text x="104.1" y="101.2">PC1</text>
<text x="154.8" y="101.2">PC6</text>
<text x="154.8" y="98.7">PC7</text>
<text x="154.9" y="96.1">PE0</text>
<text x="208.6" y="101.2">RN1</text>
<text x="218.9" y="99.9">GND</text>
<text x="104.1" y="103.7">PC2</text>
<text x="104.1" y="106.3">PC3</text>
<text x="154.8" y="106.3">PC4</text>
<text x="154.8" y="103.7">PC5</text>
<text x="208.6" y="103.7">10K</text>
<text x="68.2" y="110.9" transform="rotate(-90 68.2 110.9)">+3.3V</text>
<text x="104.1" y="108.8">GND</text>
<text x="104.1" y="111.4">PA0_(XTALHF1)</text>
<text x="104.1" y="113.9">PA1_(XTALHF2)</text>
<text x="154.7" y="108.8">GND</text>
<text x="154.8" y="113.9">PB4</text>
<text x="154.8" y="111.4">PB5</text>
<text x="104.1" y="116.4">PB2_(SW0)</text>
<text x="104.1" y="119">PB3_(LED0)</text>
<text x="143.1" y="119">XTAL32K1_(PF0)</text>
<text x="143.1" y="116.4">XTAL32K1_(PF1)</text>
<text x="90.7" y="122.8">GND</text>
<text x="168.1" y="124.1">GND</text>
<text x="208.8" y="131.7">SW2</text>
<text x="222.3" y="129.1">+3.3V</text>
<text x="205.1" y="134.2">SW_DIP_x08</text>
<text x="225.3" y="163.4">GND</text>
</g>
<g font-size="1.8" fill="#a90000">
<text x="243.6" y="33.7" transform="rotate(-90 243.6 33.7)">1</text>
<text x="189" y="38.8" transform="rotate(-90 189 38.8)">1</text>
<text x="236.8" y="41.7">5</text>
<text x="236.8" y="36.6">6</text>
<text x="249.5" y="41.7">2</text>
<text x="249.5" y="39.1">3</text>
<text x="189" y="47.1" transform="rotate(-90 189 47.1)">2</text>
<text x="191.5" y="47.1" transform="rotate(-90 191.5 47.1)">3</text>
<text x="194.1" y="47.1" transform="rotate(-90 194.1 47.1)">4</text>
<text x="196.6" y="47.1" transform="rotate(-90 196.6 47.1)">5</text>
<text x="199.1" y="47.1" transform="rotate(-90 199.1 47.1)">6</text>
<text x="201.7" y="47.1" transform="rotate(-90 201.7 47.1)">7</text>
<text x="204.2" y="47.1" transform="rotate(-90 204.2 47.1)">8</text>
<text x="206.8" y="47.1" transform="rotate(-90 206.8 47.1)">9</text>
<text x="209.3" y="47.7" transform="rotate(-90 209.3 47.7)">10</text>
<text x="243.6" y="46.4" transform="rotate(-90 243.6 46.4)">4</text>
<text x="99.6" y="49.3">1</text>
<text x="99.6" y="51.8">2</text>
<text x="161.2" y="51.8">55</text>
<text x="161.2" y="49.3">56</text>
<text x="186.4" y="52.1" transform="rotate(-90 186.4 52.1)">10</text>
<text x="189" y="51.5" transform="rotate(-90 189 51.5)">9</text>
<text x="191.5" y="51.5" transform="rotate(-90 191.5 51.5)">8</text>
<text x="194.1" y="51.5" transform="rotate(-90 194.1 51.5)">7</text>
<text x="196.6" y="51.5" transform="rotate(-90 196.6 51.5)">6</text>
<text x="199.1" y="51.5" transform="rotate(-90 199.1 51.5)">5</text>
<text x="201.7" y="51.5" transform="rotate(-90 201.7 51.5)">4</text>
<text x="204.2" y="51.5" transform="rotate(-90 204.2 51.5)">3</text>
<text x="206.8" y="51.5" transform="rotate(-90 206.8 51.5)">2</text>
<text x="209.3" y="51.5" transform="rotate(-90 209.3 51.5)">1</text>
<text x="99.6" y="54.4">3</text>
<text x="99.6" y="56.9">4</text>
<text x="99.6" y="59.4">5</text>
<text x="161.2" y="59.4">52</text>
<text x="161.2" y="56.9">53</text>
<text x="161.2" y="54.4">54</text>
<text x="186.4" y="59.7" transform="rotate(-90 186.4 59.7)">11</text>
<text x="189" y="59.7" transform="rotate(-90 189 59.7)">12</text>
<text x="191.5" y="59.7" transform="rotate(-90 191.5 59.7)">13</text>
<text x="194.1" y="59.7" transform="rotate(-90 194.1 59.7)">14</text>
<text x="196.6" y="59.7" transform="rotate(-90 196.6 59.7)">15</text>
<text x="199.1" y="59.7" transform="rotate(-90 199.1 59.7)">16</text>
<text x="201.7" y="59.7" transform="rotate(-90 201.7 59.7)">17</text>
<text x="204.2" y="59.7" transform="rotate(-90 204.2 59.7)">18</text>
<text x="206.8" y="59.7" transform="rotate(-90 206.8 59.7)">19</text>
<text x="209.3" y="59.7" transform="rotate(-90 209.3 59.7)">20</text>
<text x="99.6" y="62">6</text>
<text x="99.6" y="64.5">7</text>
<text x="161.2" y="64.5">50</text>
<text x="161.2" y="62">51</text>
<text x="99.6" y="67.1">8</text>
<text x="99.6" y="69.6">9</text>
<text x="161.2" y="69.6">48</text>
<text x="161.2" y="67.1">49</text>
<text x="99" y="72.1">10</text>
<text x="99" y="74.7">11</text>
<text x="99" y="77.2">12</text>
<text x="161.2" y="77.2">45</text>
<text x="161.2" y="74.7">46</text>
<text x="161.2" y="72.1">47</text>
<text x="99" y="79.8">13</text>
<text x="99" y="82.3">14</text>
<text x="161.2" y="82.3">43</text>
<text x="161.2" y="79.8">44</text>
<text x="99" y="84.8">15</text>
<text x="99" y="87.4">16</text>
<text x="99" y="89.9">17</text>
<text x="161.2" y="89.9">40</text>
<text x="161.2" y="87.4">41</text>
<text x="161.2" y="84.8">42</text>
<text x="217.1" y="87.4">2</text>
<text x="220.7" y="85.2" transform="rotate(-90 220.7 85.2)">3</text>
<text x="99" y="92.5">18</text>
<text x="99" y="95">19</text>
<text x="161.2" y="95">38</text>
<text x="161.2" y="92.5">39</text>
<text x="220.7" y="91.5" transform="rotate(-90 220.7 91.5)">1</text>
<text x="99" y="97.5">20</text>
<text x="99" y="100.1">21</text>
<text x="161.2" y="100.1">36</text>
<text x="161.2" y="97.5">37</text>
<text x="99" y="102.6">22</text>
<text x="99" y="105.2">23</text>
<text x="99" y="107.7">24</text>
<text x="161.2" y="107.7">33</text>
<text x="161.2" y="105.2">34</text>
<text x="161.2" y="102.6">35</text>
<text x="205.7" y="106.4">2</text>
<text x="213.9" y="106.4">1</text>
<text x="99" y="110.2">25</text>
<text x="99" y="112.8">26</text>
<text x="161.2" y="112.8">31</text>
<text x="161.2" y="110.2">32</text>
<text x="205.7" y="109">3</text>
<text x="205.7" y="111.5">4</text>
<text x="99" y="115.3">27</text>
<text x="99" y="117.9">28</text>
<text x="161.2" y="117.9">29</text>
<text x="161.2" y="115.3">30</text>
<text x="205.7" y="114">5</text>
<text x="205.7" y="116.6">6</text>
<text x="205.7" y="119.1">7</text>
<text x="205.7" y="121.7">8</text>
<text x="205.7" y="124.2">9</text>
<text x="205.1" y="126.7">10</text>
<text x="205" y="138.2">1</text>
<text x="205" y="140.7">2</text>
<text x="205" y="143.3">3</text>
<text x="214.6" y="143.3">14</text>
<text x="214.6" y="140.7">15</text>
<text x="214.6" y="138.2">16</text>
<text x="205" y="145.8">4</text>
<text x="205" y="148.3">5</text>
<text x="214.6" y="148.3">12</text>
<text x="214.6" y="145.8">13</text>
<text x="205" y="150.9">6</text>
<text x="205" y="153.4">7</text>
<text x="205" y="156">8</text>
<text x="214.6" y="153.4">10</text>
<text x="214.6" y="150.9">11</text>
<text x="215.2" y="156">9</text>
</g>
<g font-size="1.8" fill="#0f0f0f">
<text x="219.7" y="41.6">PE0</text>
<text x="223.5" y="39">PE1</text>
<text x="227.3" y="36.5">PE2</text>
<text x="220.6" y="69.9" transform="rotate(-90 220.6 69.9)">Vin</text>
<text x="221" y="82.2">2.5V</text>
<text x="209.5" y="87.3">Vout</text>
</g>
</svg>
